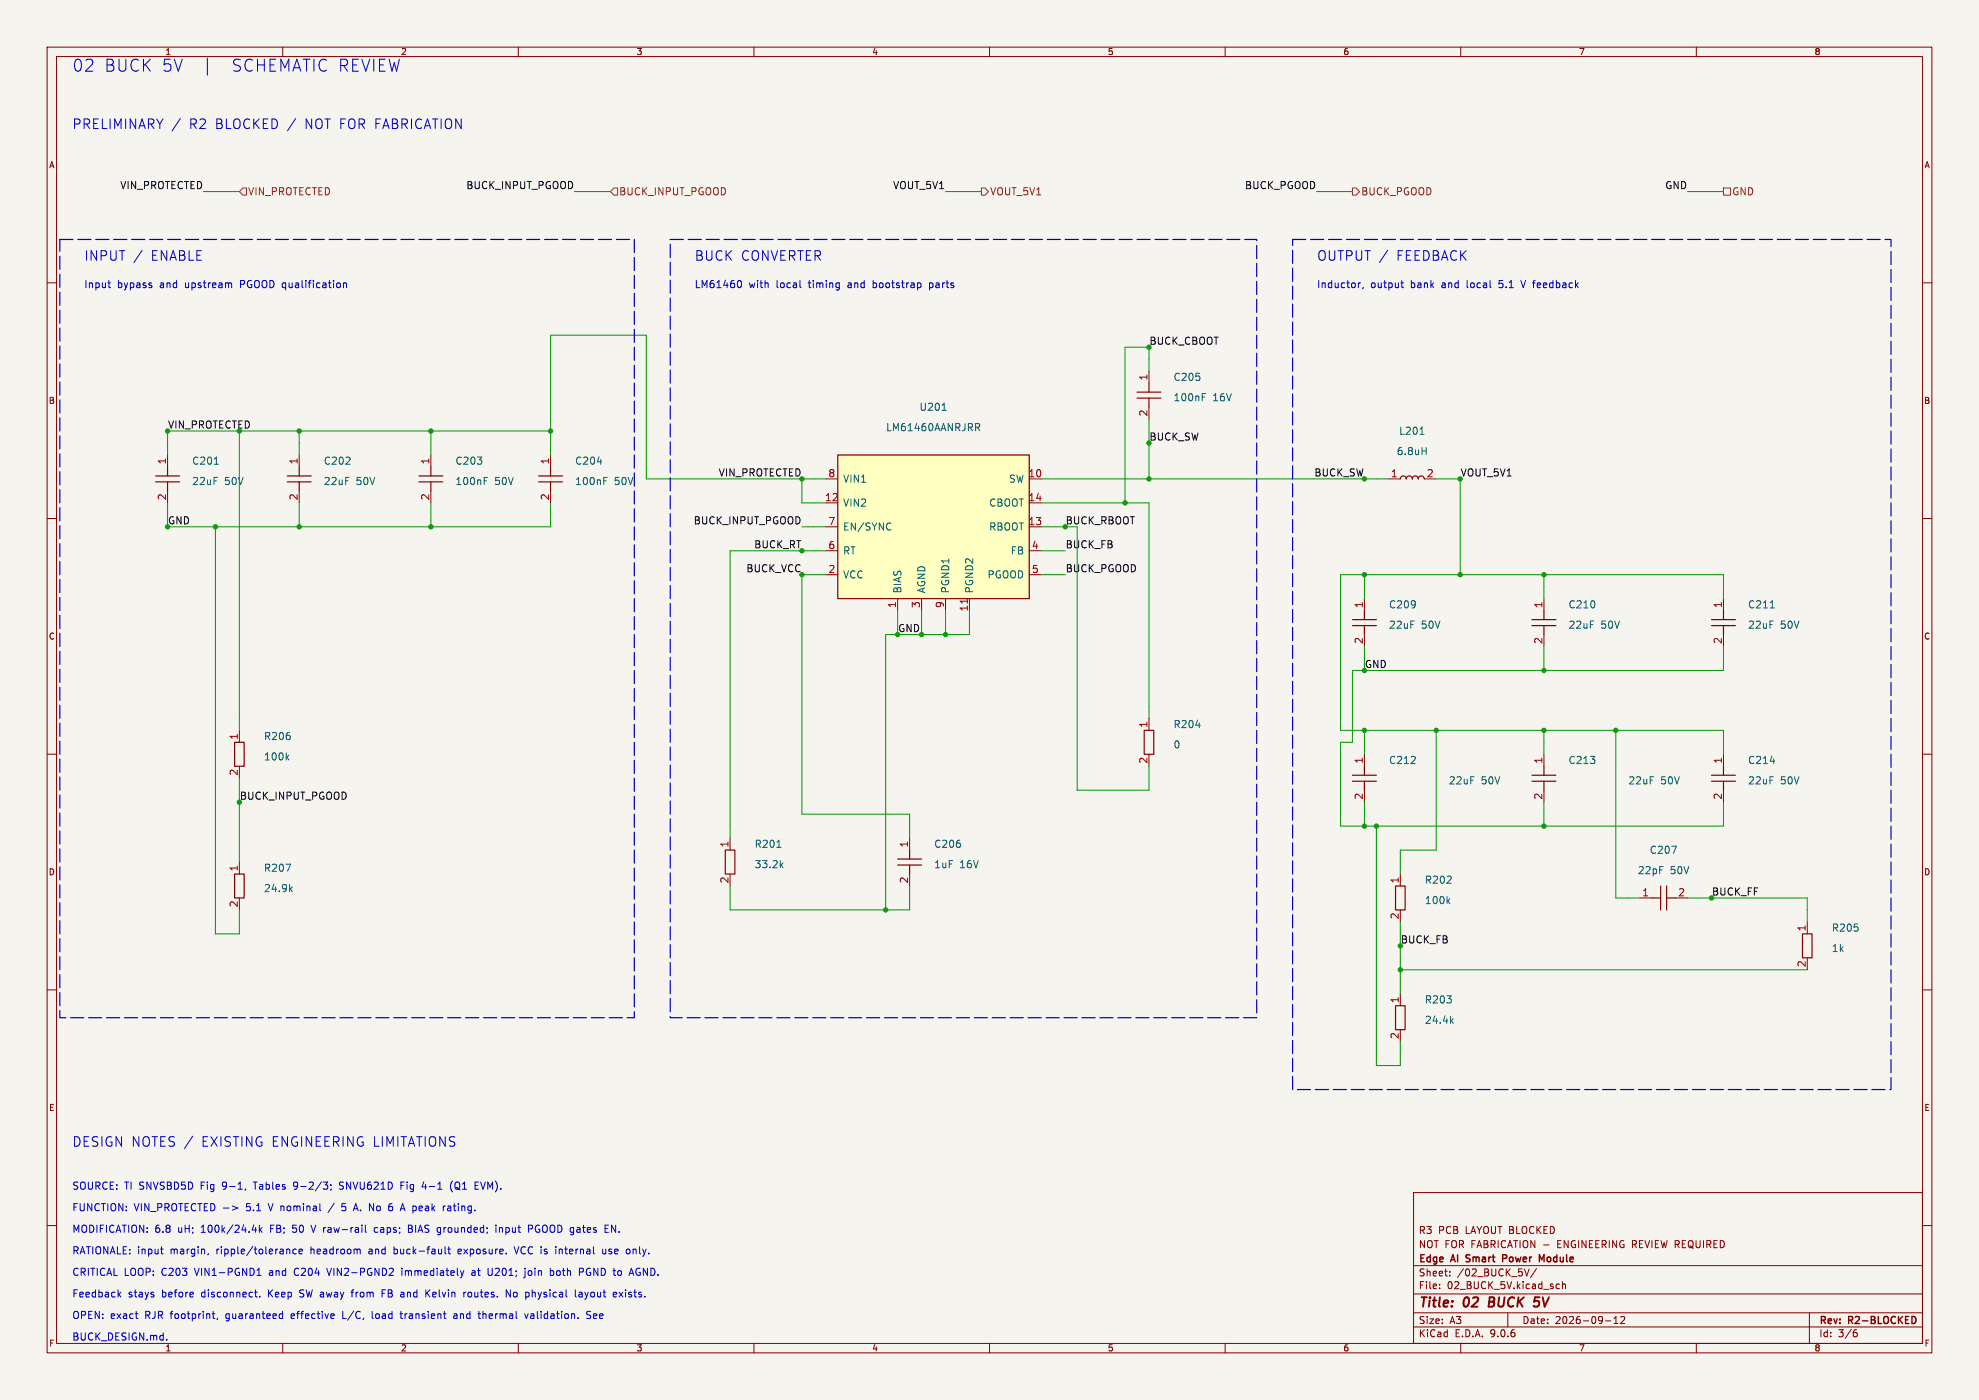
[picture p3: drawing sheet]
<svg xmlns="http://www.w3.org/2000/svg" width="420mm" height="297mm" viewBox="0 0 420 297" stroke-linecap="round" stroke-linejoin="round" font-family="sans-serif">
<path d="M0 0h420v297h-420z" fill="#f5f4ef" stroke="#f5f4ef" stroke-width=".21"/>
<g fill="none" stroke="#840000" stroke-width=".21">
<path d="M10 10h400v277h-400zM12 12h396v273h-396zM60 10v2M110 10v2M160 10v2M210 10v2M260 10v2M310 10v2M360 10v2M10 60h2M408 60h2M10 110h2"/>
<path d="M408 110h2M10 160h2M408 160h2M10 210h2M408 210h2M300 253h108v32h-108zM10 260h2M300 278.5h108M300 274.5h108M300 268.5h108M305.5 273.2v.2M305.5 272.5v.1"/>
<path d="M307.7 270.5v.2M307.7 269.8v.1M320 278.5v3M324.5 269.2l-.5 1.5M326.1 269.1l-1.3 1.9M330.5 272.4l.4 .1M330.9 273.3l-.4 .1M331.6 272.5l.2-.1 .4 .1v.9M331.6 271.9v1.5M342.5 279.7l.4-.4v1.5M343.9 279.4l.6-.1 .3 .4-.9 1.1h.9M384 278.5v6.5"/>
<path d="M408 260h2M60 285v2M110 285v2M160 285v2M210 285v2M260 285v2M300 281.5h108M310 285v2M340.7 280.2h1.2M342.5 280.8h.9M360 285v2M393.6 282.7h.4l.2 .2-.1 .5-.5 .2"/>
<path d="M394 282.1l-.4 .1"/>
</g>
<path d="M316.2 275.2l-.3 2h.8M325.8 275.2h.9M325.9 276l.6 .1M326.4 277.1l-.7 .1" fill="none" stroke="#840000" stroke-width=".4"/>
<path d="M311.1 267.6l.2 .1M311.2 266.3v.5M319.6 266.3l-.7-.1v1.5M319.6 266.9l-.7 .1M326.7 266.2l.5 1.1 .5-1.1v1.5" fill="none" stroke="#840000" stroke-width=".3"/>
<path d="M177.8 96.5h40.6v30.5h-40.6z" fill="#ffffc2"/>
<g fill="none" stroke="#840000" stroke-width=".25">
<path d="M35.6 99.1v1.9M63.5 99.1v1.9M91.4 99.1v1.9M116.8 99.1v1.9M177.8 96.5h40.6v30.5h-40.6zM241.3 83.2h5.1M241.3 84.5h5.1M243.8 81.3v1.9M243.8 84.5v1.9M33 101h5.1M33 102.2h5.1M35.6 102.2v1.9"/>
<path d="M61 101h5M61 102.2h5M63.5 102.2v1.9M88.9 101h5.1M88.9 102.2h5.1M91.4 102.2v1.9M114.3 101h5.1M114.3 102.2h5.1M116.8 102.2v1.9M297.2 101.6l.2-.4 .4-.2 .5 .2 .1 .4 .2-.4 .4-.2 .5 .1 .2 .5 .1-.4 .4-.2 .6 .1 .2 .5 .2-.5 .5-.1 .4 .2 .2 .4M287 131.4h5.1M287 132.7h5.1"/>
<path d="M289.6 129.5v1.9M289.6 132.7v1.9M325.1 131.4h5.1M325.1 132.7h5.1M327.7 129.5v1.9M327.7 132.7v1.9M363.2 131.4h5.1M363.2 132.7h5.1M365.8 129.5v1.9M365.8 132.7v1.9M49.8 157.5h2v5.1h-2zM242.8 154.9h2.1v5.1h-2.1z"/>
<path d="M287 164.5h5.1M287 165.7h5.1M289.6 162.6v1.9M289.6 165.7v1.9M325.1 164.5h5.1M325.1 165.7h5.1M327.7 162.6v1.9M327.7 165.7v1.9M363.2 164.5h5.1M363.2 165.7h5.1M365.8 162.6v1.9M365.8 165.7v1.9"/>
<path d="M49.8 185.4h2v5.1h-2zM153.9 180.3h2.1v5.1h-2.1zM190.5 182.2h5.1M190.5 183.5h5.1M193 180.3v1.9M193 183.5v1.9M296.2 188h2v5h-2zM350.5 190.5h1.9M352.4 188v5M353.7 190.5h1.9M353.7 188v5M382.5 198.1h2.1v5.1h-2.1z"/>
<path d="M296.2 213.4h2v5h-2z"/>
</g>
<g fill="none" stroke="#840000" stroke-width=".21">
<path d="M243.8 78.7v2.6M35.6 96.5v2.6M63.5 96.5v2.6M91.4 96.5v2.6M116.8 96.5v2.6M243.8 86.4v2.5M35.6 104.1v2.6M63.5 104.1v2.6M91.4 104.1v2.6M116.8 104.1v2.6M175.3 101.6h2.5M175.3 111.8h2.5"/>
<path d="M175.3 116.8h2.5M218.4 116.8h2.6M294.6 101.6h2.6M302.3 101.6h2.5M175.3 121.9h2.5M190.5 127v2.5M195.6 127v2.5M200.7 127v2.5M205.7 127v2.5M218.4 121.9h2.6M289.6 127v2.5M289.6 134.6v2.6"/>
<path d="M327.7 127v2.5M327.7 134.6v2.6M365.8 127v2.5M365.8 134.6v2.6M50.8 154.9v2.6M243.8 152.4v2.5M50.8 162.6v2.5M154.9 177.8v2.5M193 177.8v2.5M243.8 160v2.6M289.6 160v2.6M289.6 167.6v2.6"/>
<path d="M327.7 160v2.6M327.7 167.6v2.6M365.8 160v2.6M365.8 167.6v2.6M50.8 182.9v2.5M50.8 190.5v2.5M154.9 185.4v2.6M193 185.4v2.6M297.2 185.4v2.6M297.2 193v2.6M348 190.5h2.5M355.6 190.5h2.5"/>
<path d="M383.5 195.6v2.5M297.2 210.8v2.6M297.2 218.4v2.6M383.5 203.2v2.5"/>
</g>
<g fill="none" stroke="#006464" stroke-width=".21">
<path d="M45.5 98.5h.9M199.9 87.1h.9M207 89.9h.6l.3 .2-.1 .5h-.8M207.4 90.6l.5 .8M255.1 83.5h.8M301.4 92.1h.8M301.8 95.7h.9M302.7 94.9v1.6M102.7 101.3h.8M128.1 101.3h.8M188.8 110.9l.3 .2M189.1 112.3l-.3 .2"/>
<path d="M375.7 129h.9M60.9 160.6l.4 .6M61.3 160.2l-.6 .6M164.9 179.8h.8M61.6 188.6l.4 .6M62 188.1l-.5 .6M165.7 183.5l.5 .6M166.2 183.1l-.6 .5M307.3 191.1l.4 .6M307.7 190.7l-.6 .6M308 216.5l.4 .6M308.4 216.1l-.6 .6"/>
</g>
<path d="M205.3 127.1v.9" fill="none" stroke="#a90000" stroke-width=".21"/>
<path d="M130.3 39.9h.8v1.5h-.8l-.8-.8zM208.3 39.9h.7l.8 .7-.8 .8h-.7zM287 39.9h.8l.7 .7-.7 .8h-.8zM365.8 39.9h1.5v1.5h-1.5zM50.8 40.6l.8-.7h.7v1.5h-.7z" fill="none" stroke="#725600" stroke-width=".21"/>
<g fill="none" stroke="#009600" stroke-width=".21">
<path d="M43.2 40.6h7.6M121.9 40.6h7.6M200.7 40.6h7.6M279.4 40.6h7.6M358.1 40.6h7.7M243.8 78.7v-5h-5v33M50.8 91.4v63.5M63.5 91.4v5.1M91.4 91.4v5.1M116.8 91.4h-81.2v5.1M116.8 96.5v-25.4h20.4v30.5h38.1M243.8 88.9v12.7"/>
<path d="M35.6 106.7v5.1h81.2v-5.1M45.7 111.8v86.3h5.1v-5.1M63.5 106.7v5.1M91.4 106.7v5.1M170.2 111.8h5.1M170.2 101.6v5.1h5.1M175.3 116.8h-20.4v61M221 111.8h5.1M221 116.8h5.1M221 101.6h73.6M221 106.7h22.8v45.7M228.6 111.8v55.8h15.2v-5"/>
<path d="M304.8 101.6h5.1v20.3M175.3 121.9h-5.1v50.8h22.8v5.1M190.5 129.5v5.1M195.6 129.5v5.1M200.7 129.5v5.1M205.7 129.5v5.1h-17.7v58.4M221 121.9h5.1M289.6 121.9v5.1M289.6 137.2v5M327.7 121.9v5.1M327.7 137.2v5M365.8 137.2v5h-78.8v15.3h-2.5v17.8h81.3v-5.1"/>
<path d="M365.8 127v-5.1h-81.3v33h81.3v5.1M289.6 154.9v5.1M304.8 154.9v25.4h-7.6v5.1M327.7 154.9v5.1M342.9 154.9v35.6h5.1M50.8 165.1v17.8M289.6 170.2v5.1M292.1 175.3v50.8h5.1v-5.1M327.7 170.2v5.1M154.9 188v5h38.1v-5M297.2 195.6v15.2M358.1 190.5h25.4v5.1"/>
<path d="M297.2 205.7h86.3"/>
</g>
<g fill="none" stroke="#0000c2" stroke-width=".21">
<path d="M44 12.3v3.6M38.3 25.1l-1.8 2.7M62.8 25.1l-1.8 2.7M30.2 53.1l-1.8 2.6M156.7 59.6l.2-.1a.81 .81 0 0 1 .5 .8 .81 .81 0 0 1-.5 .7h-.2M169.8 59.5v1.3l.2 .2M294.5 53.1l-1.7 2.6M297.5 59.5v1.3l.4 .2M22.9 60h.6M23.2 61h.3M32.2 60.6v.4M48.7 60l.5 .2v.8"/>
<path d="M71.9 60l.3 .3v.4l-.3 .3M72.9 60.2l.2-.2 .4 .1v.9M72.9 60v1M178 60l.1 .1M178.1 60v1.2l-.1 .3M178.1 61h-.1M194.9 60l.4 .1 .2 .2-.1 .6-.5 .1M288.3 60v1M288.7 60l-.4 .3M289.3 61l-.1 .2M297.3 60h.6M40.9 241l-1.8 2.7"/>
<path d="M49.3 255.8l1.2 .5-1.2 .4M52.1 252.2l-.1 .3M55 259.9v1.5M67.9 256.6l.2 .3M68.6 250.8h1l-.6 .5 .5 .2v.6l-.2 .2-.6-.1M70.2 251.3v.2M70.3 252.2l-.2 .3M72 252.2l.2 .1M72.1 250.9v.4M72.5 256.7l.1 .1M72.6 255.3v.7M75.1 256.4h.8"/>
<path d="M75.5 255.3l-.5 1.6M76.8 259.9v.2M77.5 259.9v1.3l.3 .2M82.6 256.8l.4 .1M83 255.9l-.4 .1M83.2 255.3l-.5 .2M85.1 251.5h.5M85.1 256.4h.7M85.4 255.3l.6 1.6M85.8 250.8h-.7v1.5M87.2 259.9h-.5v1.5h.6M89.9 250.7l-.3 1.1h.9"/>
<path d="M94.5 255.8l-.3 .1M95 256.4v.4M96 250.5a1.75 1.75 0 0 0 0 2.4M100.8 251.5h.5M101.6 250.8h-.8v1.5h.8M105.3 259.9v.2M128.4 259.9h.7M25.2 274.6l.4 .6M25.6 274.1l-.5 .6M28.7 278.7h.6M29.1 279.7h.2M34.1 265h.5"/>
<path d="M34.4 265.9l.2 .1M41 274.2v.3l-.7 .1M44.2 265.9l-.1 .3M45 278.7h.6M45.2 278.2v1.3l.4 .2M46.2 279.6l-.2 .3M53.5 260.9h1M54 274.1h.6M54.2 260.4v1M54.2 273.6v1.3l.4 .3M54.5 270.6h.9M54.5 269.5l.5-.4v1.5"/>
<path d="M55.1 275v.2M55.2 260.9l.4 .5M55.6 260.4l-.6 .6M59.4 278.8h.6M59.4 279.6h.6M60 278.2v1.5M61.1 265l.4 .2v.8M62.9 265.1l-.5-.1-.3 .3 .2 .6h.6M63.5 265.5l.7-.1-.1-.3-.4-.1-.2 .2v.7h.6M70.7 278.7l.2 .4-.7 .1M70.9 279.6l-.2 .1M74.5 274.1h.6"/>
<path d="M76.2 265l.2 .2v.8M79 278.2l.1 1.4M79.7 260.4l-.3 .3v.4l.3 .3M81.1 274.4h.5M81.8 273.6h-.7v1.6M83.3 269.1l.2 .2-.1 .4-.9 .9h1M84.9 278.7h.5M85.1 278.2l.1 1.4M85.3 269.1v.1M85.3 269.6v1M86.7 260.6h.5M90.4 273.6v1.6"/>
<path d="M90.6 274.3l.7 .9M91.3 273.6l-.9 .9M94.4 264.5v1.3l.3 .2M95 265h.6M95.2 264.5v1.3l.4 .2M96.8 278.7l-.5 .1M96.8 279.1h-.3l-.2 .3v.2l.5 .1M97.3 265.1v.8M97.7 269.6l.4 1M97.9 265.4l-.7 .1M98.1 270.6l-.2 .3M98.4 269.6l-.3 1"/>
<path d="M98.4 274.1v1.1M98.9 274.1l-.5 .3M100.3 269.6h-.1M100.3 270l-.2 .2 .2 .4M101.4 278.7h.6M101.6 278.2v1.3l.4 .2M103.6 269.1v1.2l.1 .2 .5 .1M105.3 260.4v1M107.4 275.2v-1.6l.9 1.6M109.1 264.5l.5 1.5M111.4 278.7l.3 1 .4-1M111.4 269.1v.1"/>
<path d="M111.4 269.6v1.3l-.3 .2M112.2 274.2l.1 .2-.1 .7M113 260.2l-.3-.3h-.5v1.5M113 260.4l-.3 .3h-.5M116.8 269.1v1.5M116.8 269.6h.4l.2 .1M117.4 270.4l-.2 .2-.4-.1M118 264.5v.1M118 265v1M122.1 273.6v1.3l.2 .3M123.3 274.1l-.4 .1M123.4 274.6h-.4l-.2 .2 .1 .3 .5 .1"/>
<path d="M123.8 269.3l-.3-.2h-.5v1.5M123.8 269.6l-.3 .3h-.5M125.4 279.4l-.3 .3-.6-.1M125.4 278.3l-.6-.1-.3 .3 .1 .4 .6 .2 .2 .2M127.9 265l.1 .9 .3 .1 .3-.1M128.4 261.4h.7M128.4 260.6h.5M130.1 274.6l.8-.1-.1-.3-.4-.1-.3 .3 .1 .7h.6M131.4 274.1l.8 1.1M132.2 274.1l-.8 1.1M133.1 265.1l.3-.1 .3 .3M133.6 270.1h.8"/>
<path d="M133.7 265.7l-.3 .3-.3-.1M134 269.1l.5 1.5M35.4 284.1v.2"/>
</g>
<path d="M12.7 50.8h121.9v165.1h-121.9zM142.2 50.8h124.5v165.1h-124.5zM274.3 50.8h127v180.3h-127z" fill="none" stroke="#0000c2" stroke-width=".25" stroke-dasharray="2.8 1"/>
<g fill="#009600" stroke="#009600" stroke-width=".21">
<circle cx="35.6" cy="111.8" r=".46"/>
<circle cx="45.7" cy="111.8" r=".46"/>
<circle cx="91.4" cy="91.4" r=".46"/>
<circle cx="91.4" cy="111.8" r=".46"/>
<circle cx="170.2" cy="116.8" r=".46"/>
<circle cx="170.2" cy="121.9" r=".46"/>
<circle cx="190.5" cy="134.6" r=".46"/>
<circle cx="195.6" cy="134.6" r=".46"/>
<circle cx="200.7" cy="134.6" r=".46"/>
<circle cx="188" cy="193" r=".46"/>
<circle cx="63.5" cy="91.4" r=".46"/>
<circle cx="63.5" cy="111.8" r=".46"/>
<circle cx="116.8" cy="91.4" r=".46"/>
<circle cx="327.7" cy="175.3" r=".46"/>
<circle cx="289.6" cy="175.3" r=".46"/>
<circle cx="292.1" cy="175.3" r=".46"/>
<circle cx="297.2" cy="205.7" r=".46"/>
<circle cx="238.8" cy="106.7" r=".46"/>
<circle cx="309.9" cy="121.9" r=".46"/>
<circle cx="243.8" cy="101.6" r=".46"/>
<circle cx="289.6" cy="121.9" r=".46"/>
<circle cx="289.6" cy="154.9" r=".46"/>
<circle cx="304.8" cy="154.9" r=".46"/>
<circle cx="289.6" cy="142.2" r=".46"/>
<circle cx="327.7" cy="121.9" r=".46"/>
<circle cx="327.7" cy="142.2" r=".46"/>
<circle cx="342.9" cy="154.9" r=".46"/>
<circle cx="327.7" cy="154.9" r=".46"/>
</g>
<g font-size="3.5" fill="#0000c2">
<text x="15.2" y="15.4">02</text>
<text x="22" y="15.4">BUCK 5V</text>
<text x="48.7" y="15.4">SCHEMATIC REVIEW</text>
</g>
<g font-size="2.8" fill="#0000c2">
<text x="15.2" y="27.6">PRELIMINARY /</text>
<text x="40" y="27.6">R2 BLOCKED /</text>
<text x="64.6" y="27.6">NOT FOR FABRICATION</text>
<text x="17.8" y="55.6">INPUT /</text>
<text x="31.9" y="55.6">ENABLE</text>
<text x="147.3" y="55.6">BUCK CONVERTER</text>
<text x="279.4" y="55.6">OUTPUT /</text>
<text x="296.2" y="55.6">FEEDBACK</text>
<text x="15.2" y="243.5">DESIGN NOTES /</text>
<text x="42.7" y="243.5">EXISTING ENGINEERING LIMITATIONS</text>
</g>
<g font-size="2.8" fill="#840000">
<text x="301" y="277.9">Title:</text>
<text x="310.6" y="277.9">02</text>
<text x="316.8" y="277.9">BUCK</text>
<text x="327.2" y="277.9">5V</text>
</g>
<g font-size="2.1" fill="#0f0f0f">
<text x="25.5" y="40.2">VIN_PROTECTED</text>
<text x="98.9" y="40.2">BUCK_INPUT_PGOOD</text>
<text x="189.5" y="40.2">VOUT_5V1</text>
<text x="264.2" y="40.2">BUCK_PGOOD</text>
<text x="353.3" y="40.2">GND</text>
<text x="35.6" y="111.3">GND</text>
<text x="147.2" y="111.3">BUCK_INPUT_PGOOD</text>
<text x="160" y="116.4">BUCK_RT</text>
<text x="226.1" y="116.4">BUCK_FB</text>
<text x="158.3" y="121.5">BUCK_VCC</text>
<text x="226.1" y="121.5">BUCK_PGOOD</text>
<text x="190.5" y="134.2">GND</text>
<text x="289.6" y="141.8">GND</text>
</g>
<g font-size="2.1" fill="#725600">
<text x="52.6" y="41.6">VIN_PROTECTED</text>
<text x="131.3" y="41.6">BUCK_INPUT_PGOOD</text>
<text x="210" y="41.6">VOUT_5V1</text>
<text x="288.8" y="41.6">BUCK_PGOOD</text>
<text x="367.5" y="41.6">GND</text>
</g>
<g font-size="2.1" fill="#0000c2">
<text x="17.8" y="61.4">Input</text>
<text x="24.8" y="61.4">bypass</text>
<text x="33.9" y="61.4">and</text>
<text x="39.4" y="61.4">upstream</text>
<text x="51.2" y="61.4">PGOOD qualification</text>
<text x="147.3" y="61.4">LM61460</text>
<text x="158.9" y="61.4">with</text>
<text x="164.8" y="61.4">local</text>
<text x="171.7" y="61.4">timing</text>
<text x="180.2" y="61.4">and</text>
<text x="185.6" y="61.4">bootstrap</text>
<text x="197.7" y="61.4">parts</text>
<text x="279.4" y="61.4">Inductor,</text>
<text x="290.8" y="61.4">output</text>
<text x="299.4" y="61.4">bank</text>
<text x="306.1" y="61.4">and</text>
<text x="311.5" y="61.4">local</text>
<text x="318.5" y="61.4">5.1</text>
<text x="323.4" y="61.4">V feedback</text>
<text x="15.2" y="252.7">SOURCE: TI SNVSBD5D</text>
<text x="15.2" y="257.3">FUNCTION:</text>
<text x="28.4" y="257.3">VIN_PROTECTED -&gt;</text>
<text x="42.7" y="252.7">Fig</text>
<text x="47.4" y="252.7">9-1,</text>
<text x="52.3" y="257.3">5.1</text>
<text x="54.2" y="252.7">Tables</text>
<text x="57.3" y="257.3">V nominal</text>
<text x="62.8" y="252.7">9-2/3;</text>
<text x="70.3" y="257.3">/</text>
<text x="72.7" y="252.7">SNVU621D</text>
<text x="73.2" y="257.3">5</text>
<text x="76" y="257.3">A. No</text>
<text x="83.6" y="257.3">6</text>
<text x="85.8" y="252.7">Fig</text>
<text x="86.4" y="257.3">A peak</text>
<text x="90.6" y="252.7">4-1</text>
<text x="95.6" y="257.3">rating.</text>
<text x="96.7" y="252.7">(Q1</text>
<text x="102" y="252.7">EVM).</text>
<text x="15.2" y="261.8">MODIFICATION:</text>
<text x="32.8" y="261.8">6.8</text>
<text x="37.8" y="261.8">uH;</text>
<text x="42.8" y="261.8">100k/24.4k</text>
<text x="57.6" y="261.8">FB;</text>
<text x="62.4" y="261.8">50</text>
<text x="66.7" y="261.8">V raw-rail</text>
<text x="80.2" y="261.8">caps;</text>
<text x="87.6" y="261.8">BIAS grounded;</text>
<text x="106.5" y="261.8">input</text>
<text x="113.5" y="261.8">PGOOD gates</text>
<text x="130.1" y="261.8">EN.</text>
<text x="15.2" y="266.4">RATIONALE: input</text>
<text x="36.2" y="266.4">margin,</text>
<text x="46" y="266.4">ripple/tolerance</text>
<text x="66.1" y="266.4">headroom</text>
<text x="78.6" y="266.4">and</text>
<text x="84.1" y="266.4">buck-fault</text>
<text x="97.9" y="266.4">exposure.</text>
<text x="110.1" y="266.4">VCC is</text>
<text x="119" y="266.4">internal</text>
<text x="129.1" y="266.4">use</text>
<text x="134.3" y="266.4">only.</text>
<text x="15.2" y="275.5">Feedback</text>
<text x="15.2" y="271">CRITICAL LOOP:</text>
<text x="27.1" y="275.5">stays</text>
<text x="34.3" y="271">C203</text>
<text x="34.3" y="275.5">before</text>
<text x="41.5" y="271">VIN1-PGND1</text>
<text x="42.8" y="275.5">disconnect.</text>
<text x="57.1" y="275.5">Keep</text>
<text x="57.4" y="271">and</text>
<text x="62.8" y="271">C204</text>
<text x="64" y="275.5">SW away</text>
<text x="70" y="271">VIN2-PGND2</text>
<text x="75.3" y="275.5">from</text>
<text x="81.8" y="275.5">FB and</text>
<text x="85.9" y="271">immediately</text>
<text x="91.4" y="275.5">Kelvin</text>
<text x="99.6" y="275.5">routes.</text>
<text x="100.9" y="271">at</text>
<text x="104.5" y="271">U201;</text>
<text x="108.8" y="275.5">No</text>
<text x="112.5" y="271">join</text>
<text x="113.1" y="275.5">physical</text>
<text x="118" y="271">both</text>
<text x="123.8" y="275.5">layout</text>
<text x="124.3" y="271">PGND to</text>
<text x="132" y="275.5">exists.</text>
<text x="135.4" y="271">AGND.</text>
<text x="15.2" y="280.1">OPEN:</text>
<text x="23.4" y="280.1">exact</text>
<text x="30.8" y="280.1">RJR footprint,</text>
<text x="48.1" y="280.1">guaranteed</text>
<text x="62.2" y="280.1">effective</text>
<text x="73.2" y="280.1">L/C,</text>
<text x="79.6" y="280.1">load</text>
<text x="85.8" y="280.1">transient</text>
<text x="97.2" y="280.1">and</text>
<text x="102.7" y="280.1">thermal</text>
<text x="112.7" y="280.1">validation.</text>
<text x="125.9" y="280.1">See</text>
<text x="15.2" y="284.7">BUCK_DESIGN.md.</text>
</g>
<g font-size="2.1" fill="#009600">
<text x="243.8" y="73.2">BUCK_CBOOT</text>
<text x="35.6" y="91">VIN_PROTECTED</text>
<text x="243.8" y="93.6">BUCK_SW</text>
<text x="152.5" y="101.2">VIN_PROTECTED</text>
<text x="278.9" y="101.2">BUCK_SW</text>
<text x="309.9" y="101.2">VOUT_5V1</text>
<text x="226.1" y="111.3">BUCK_RBOOT</text>
<text x="50.8" y="169.8">BUCK_INPUT_PGOOD</text>
<text x="363.2" y="190.1">BUCK_FF</text>
<text x="297.2" y="200.2">BUCK_FB</text>
</g>
<g font-size="2.1" fill="#a90000">
<text x="243.6" y="80.8" transform="rotate(-90 243.6 80.8)">1</text>
<text x="243.6" y="88.4" transform="rotate(-90 243.6 88.4)">2</text>
<text x="35.3" y="98.6" transform="rotate(-90 35.3 98.6)">1</text>
<text x="63.2" y="98.6" transform="rotate(-90 63.2 98.6)">1</text>
<text x="91.2" y="98.6" transform="rotate(-90 91.2 98.6)">1</text>
<text x="116.6" y="98.6" transform="rotate(-90 116.6 98.6)">1</text>
<text x="175.7" y="101.3">8</text>
<text x="218.2" y="101.3">10</text>
<text x="295.1" y="101.3">1</text>
<text x="302.7" y="101.3">2</text>
<text x="35.3" y="106.2" transform="rotate(-90 35.3 106.2)">2</text>
<text x="63.2" y="106.2" transform="rotate(-90 63.2 106.2)">2</text>
<text x="91.2" y="106.2" transform="rotate(-90 91.2 106.2)">2</text>
<text x="116.6" y="106.2" transform="rotate(-90 116.6 106.2)">2</text>
<text x="175" y="106.4">12</text>
<text x="218.2" y="106.4">14</text>
<text x="175.7" y="111.5">7</text>
<text x="218.2" y="111.5">13</text>
<text x="175.7" y="116.6">6</text>
<text x="218.9" y="116.6">4</text>
<text x="175.7" y="121.7">2</text>
<text x="218.9" y="121.7">5</text>
<text x="190.2" y="129.1" transform="rotate(-90 190.2 129.1)">1</text>
<text x="195.3" y="129.1" transform="rotate(-90 195.3 129.1)">3</text>
<text x="200.4" y="129.1" transform="rotate(-90 200.4 129.1)">9</text>
<text x="205.5" y="129.8" transform="rotate(-90 205.5 129.8)">11</text>
<text x="289.3" y="129.1" transform="rotate(-90 289.3 129.1)">1</text>
<text x="327.4" y="129.1" transform="rotate(-90 327.4 129.1)">1</text>
<text x="365.5" y="129.1" transform="rotate(-90 365.5 129.1)">1</text>
<text x="289.3" y="136.7" transform="rotate(-90 289.3 136.7)">2</text>
<text x="327.4" y="136.7" transform="rotate(-90 327.4 136.7)">2</text>
<text x="365.5" y="136.7" transform="rotate(-90 365.5 136.7)">2</text>
<text x="243.6" y="154.5" transform="rotate(-90 243.6 154.5)">1</text>
<text x="50.5" y="157" transform="rotate(-90 50.5 157)">1</text>
<text x="50.5" y="164.6" transform="rotate(-90 50.5 164.6)">2</text>
<text x="243.6" y="162.1" transform="rotate(-90 243.6 162.1)">2</text>
<text x="289.3" y="162.1" transform="rotate(-90 289.3 162.1)">1</text>
<text x="327.4" y="162.1" transform="rotate(-90 327.4 162.1)">1</text>
<text x="365.5" y="162.1" transform="rotate(-90 365.5 162.1)">1</text>
<text x="289.3" y="169.7" transform="rotate(-90 289.3 169.7)">2</text>
<text x="327.4" y="169.7" transform="rotate(-90 327.4 169.7)">2</text>
<text x="365.5" y="169.7" transform="rotate(-90 365.5 169.7)">2</text>
<text x="154.7" y="179.9" transform="rotate(-90 154.7 179.9)">1</text>
<text x="192.8" y="179.9" transform="rotate(-90 192.8 179.9)">1</text>
<text x="50.5" y="185" transform="rotate(-90 50.5 185)">1</text>
<text x="154.7" y="187.5" transform="rotate(-90 154.7 187.5)">2</text>
<text x="192.8" y="187.5" transform="rotate(-90 192.8 187.5)">2</text>
<text x="296.9" y="187.5" transform="rotate(-90 296.9 187.5)">1</text>
<text x="348.4" y="190.2">1</text>
<text x="356.1" y="190.2">2</text>
<text x="50.5" y="192.6" transform="rotate(-90 50.5 192.6)">2</text>
<text x="296.9" y="195.1" transform="rotate(-90 296.9 195.1)">2</text>
<text x="383.3" y="197.7" transform="rotate(-90 383.3 197.7)">1</text>
<text x="383.3" y="205.3" transform="rotate(-90 383.3 205.3)">2</text>
<text x="296.9" y="212.9" transform="rotate(-90 296.9 212.9)">1</text>
<text x="296.9" y="220.5" transform="rotate(-90 296.9 220.5)">2</text>
</g>
<g font-size="2.1" fill="#006464">
<text x="249" y="81">C205</text>
<text x="195.1" y="87.4">U201</text>
<text x="249" y="85.3">100nF</text>
<text x="257.3" y="85.3">16V</text>
<text x="188" y="91.7">LM61460AANRJRR</text>
<text x="296.8" y="92.4">L201</text>
<text x="40.7" y="98.8">C201</text>
<text x="68.6" y="98.8">C202</text>
<text x="96.6" y="98.8">C203</text>
<text x="122" y="98.8">C204</text>
<text x="296.3" y="96.7">6.8uH</text>
<text x="40.7" y="103.1">22uF</text>
<text x="47.6" y="103.1">50V</text>
<text x="68.6" y="103.1">22uF</text>
<text x="75.5" y="103.1">50V</text>
<text x="96.6" y="103.1">100nF</text>
<text x="104.9" y="103.1">50V</text>
<text x="122" y="103.1">100nF</text>
<text x="130.3" y="103.1">50V</text>
<text x="178.8" y="102.6">VIN1</text>
<text x="178.8" y="107.7">VIN2</text>
<text x="209.9" y="107.7">CBOOT</text>
<text x="214.1" y="102.6">SW</text>
<text x="178.8" y="112.8">EN/SYNC</text>
<text x="209.9" y="112.8">RBOOT</text>
<text x="178.8" y="117.8">RT</text>
<text x="214.4" y="117.8">FB</text>
<text x="178.8" y="122.9">VCC</text>
<text x="191.5" y="126" transform="rotate(-90 191.5 126)">BIAS</text>
<text x="196.6" y="126" transform="rotate(-90 196.6 126)">AGND</text>
<text x="201.7" y="126" transform="rotate(-90 201.7 126)">PGND1</text>
<text x="206.7" y="126" transform="rotate(-90 206.7 126)">PGND2</text>
<text x="209.5" y="122.9">PGOOD</text>
<text x="294.7" y="129.3">C209</text>
<text x="332.8" y="129.3">C210</text>
<text x="370.9" y="129.3">C211</text>
<text x="294.7" y="133.6">22uF</text>
<text x="301.6" y="133.6">50V</text>
<text x="332.8" y="133.6">22uF</text>
<text x="339.7" y="133.6">50V</text>
<text x="370.9" y="133.6">22uF</text>
<text x="377.8" y="133.6">50V</text>
<text x="249" y="154.7">R204</text>
<text x="55.9" y="161.5">100k</text>
<text x="55.9" y="157.2">R206</text>
<text x="249" y="159">0</text>
<text x="294.7" y="162.3">C212</text>
<text x="307.4" y="166.6">22uF</text>
<text x="314.3" y="166.6">50V</text>
<text x="332.8" y="162.3">C213</text>
<text x="345.5" y="166.6">22uF</text>
<text x="352.4" y="166.6">50V</text>
<text x="370.9" y="162.3">C214</text>
<text x="370.9" y="166.6">22uF</text>
<text x="377.8" y="166.6">50V</text>
<text x="55.9" y="185.1">R207</text>
<text x="160.1" y="180.1">R201</text>
<text x="160.1" y="184.4">33.2k</text>
<text x="198.2" y="180.1">C206</text>
<text x="198.2" y="184.4">1uF</text>
<text x="203.6" y="184.4">16V</text>
<text x="347.5" y="185.6">22pF</text>
<text x="350" y="181.3">C207</text>
<text x="354.4" y="185.6">50V</text>
<text x="55.9" y="189.5">24.9k</text>
<text x="302.3" y="192">100k</text>
<text x="302.3" y="187.7">R202</text>
<text x="388.7" y="197.8">R205</text>
<text x="388.7" y="202.2">1k</text>
<text x="302.3" y="213.1">R203</text>
<text x="302.3" y="217.4">24.4k</text>
</g>
<g font-size="2.1" fill="#840000">
<text x="301" y="262">R3</text>
<text x="305.2" y="262">PCB</text>
<text x="311" y="262">LAYOUT BLOCKED</text>
<text x="301" y="268.2">Edge</text>
<text x="301" y="265">NOT FOR FABRICATION -</text>
<text x="308.1" y="268.2">AI</text>
<text x="311.8" y="268.2">Smart</text>
<text x="320.1" y="268.2">Power</text>
<text x="328.5" y="268.2">Module</text>
<text x="330.8" y="265">ENGINEERING REVIEW REQUIRED</text>
<text x="301" y="273.7">File:</text>
<text x="301" y="271">Sheet:</text>
<text x="307.1" y="273.7">02_BUCK_5V.kicad_sch</text>
<text x="309.2" y="271">/02_BUCK_5V/</text>
<text x="301" y="281.1">Size:</text>
<text x="307.6" y="281.1">A3</text>
<text x="323" y="281.1">Date:</text>
<text x="330" y="281.1">2026-09-12</text>
<text x="386" y="281.3">Rev:</text>
<text x="392.4" y="281.3">R2-BLOCKED</text>
<text x="301" y="283.9">KiCad</text>
<text x="308.7" y="283.9">E.D.A.</text>
<text x="316.3" y="283.9">9.0.6</text>
<text x="386" y="283.9">Id:</text>
<text x="390.1" y="283.9">3/6</text>
</g>
<g font-size="1.8" fill="#840000">
<text x="35" y="11.9">1</text>
<text x="85" y="11.9">2</text>
<text x="135" y="11.9">3</text>
<text x="185" y="11.9">4</text>
<text x="235" y="11.9">5</text>
<text x="285" y="11.9">6</text>
<text x="335" y="11.9">7</text>
<text x="385" y="11.9">8</text>
<text x="10.3" y="35.9">A</text>
<text x="408.3" y="35.9">A</text>
<text x="10.3" y="85.9">B</text>
<text x="408.2" y="85.9">B</text>
<text x="10.3" y="135.9">C</text>
<text x="408.2" y="135.9">C</text>
<text x="10.3" y="185.9">D</text>
<text x="408.2" y="185.9">D</text>
<text x="10.3" y="235.9">E</text>
<text x="408.3" y="235.9">E</text>
<text x="10.3" y="285.9">F</text>
<text x="35" y="286.9">1</text>
<text x="85" y="286.9">2</text>
<text x="135" y="286.9">3</text>
<text x="185" y="286.9">4</text>
<text x="235" y="286.9">5</text>
<text x="285" y="286.9">6</text>
<text x="335" y="286.9">7</text>
<text x="385" y="286.9">8</text>
<text x="408.3" y="285.9">F</text>
</g>
</svg>
